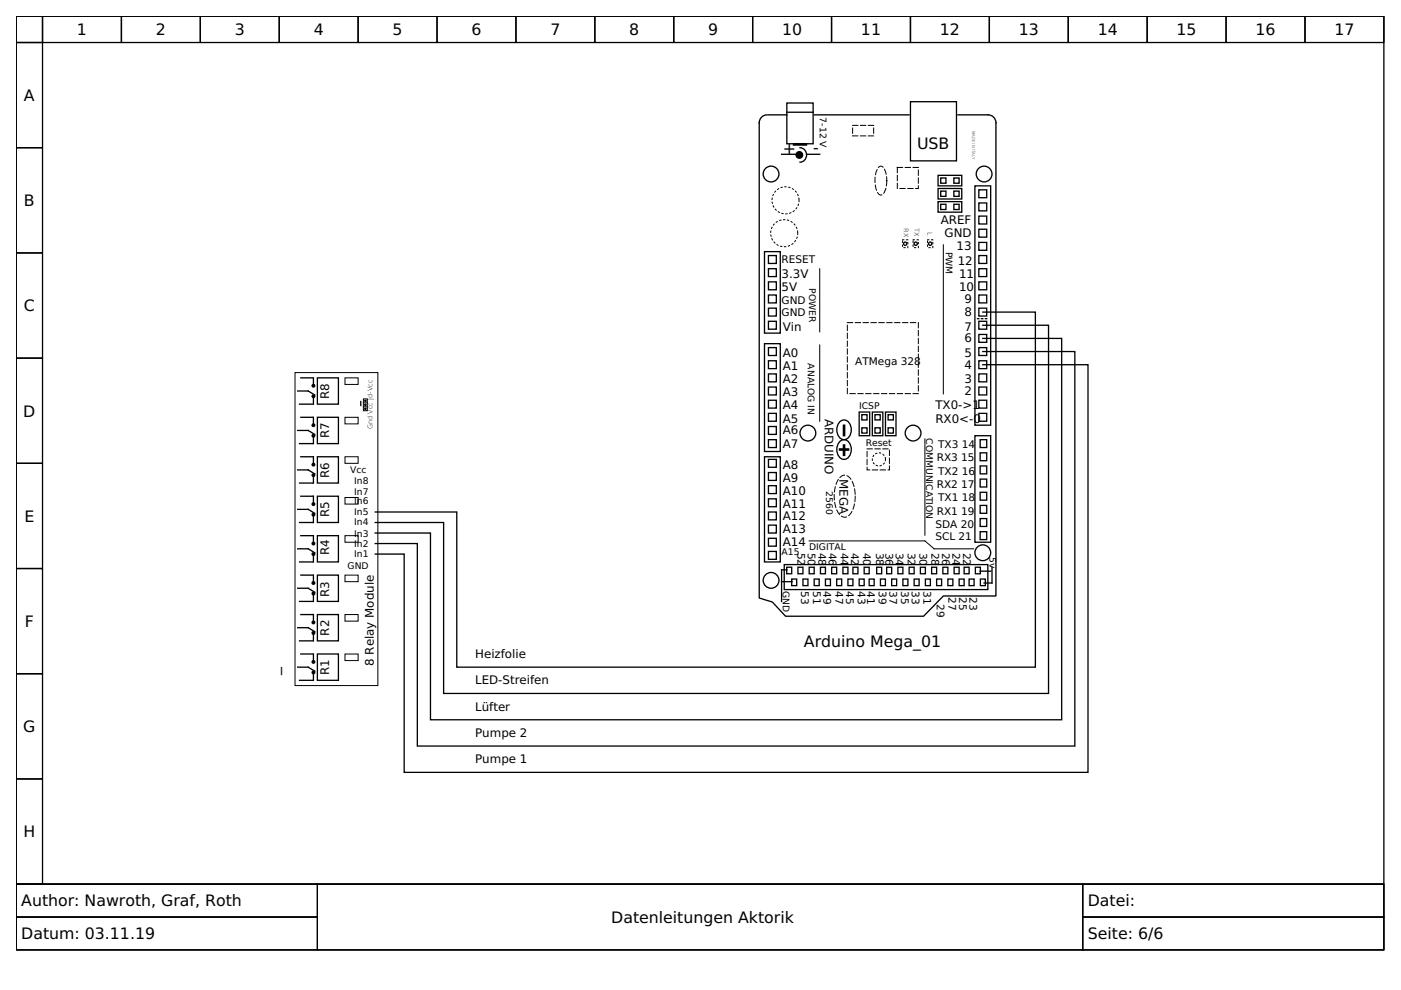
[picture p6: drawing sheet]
<svg xmlns="http://www.w3.org/2000/svg" width="297mm" height="210mm" viewBox="0 0 297 210" stroke-linecap="round" stroke-linejoin="round" font-family="sans-serif">
<g fill="none" stroke="#000" stroke-width=".28">
<path d="M3.4 3.4h290v184.1h-290zM3.4 3.4h5.6v5.6h-5.6zM3.4 9h5.6v22.3h-5.6zM9 3.4h16.7v5.6h-16.7zM25.7 3.4h16.8v5.6h-16.8zM42.5 3.4h16.7v5.6h-16.7zM59.2 3.4h16.7v5.6h-16.7zM75.9 3.4h16.8v5.6h-16.8zM92.7 3.4h16.7v5.6h-16.7zM109.4 3.4h16.7v5.6h-16.7zM126.1 3.4h16.7v5.6h-16.7zM142.8 3.4h16.8v5.6h-16.8z"/>
<path d="M159.6 3.4h16.7v5.6h-16.7zM176.3 3.4h16.7v5.6h-16.7zM193 3.4h16.8v5.6h-16.8zM209.8 3.4h16.7v5.6h-16.7zM226.5 3.4h16.7v5.6h-16.7zM243.2 3.4h16.8v5.6h-16.8zM260 3.4h16.7v5.6h-16.7zM276.7 3.4h16.7v5.6h-16.7zM3.4 31.3h5.6v22.3h-5.6zM162.6 24.4a1.67 1.67 0 0 0-1.6 1.6v100.8l2.8 .8 2.7 3.1h29.3l4.2-4.3h11.2v-100.4a1.67 1.67 0 0 0-1.7-1.6h-6.4M162.9 24.4h3.9M165.7 32.7h3.1"/>
<path d="M166.8 21.8h5.6v8.7h-5.6zM166.8 23.8h5.6M168.2 30.5h2.8v.3h-2.8zM169.6 31.3a1.54 1.54 0 0 1 1.4 1.6 1.54 1.54 0 0 1-1.4 1.5M171 32.7h2.8M172.7 24.4h20.1M193 21.6h9.8v12.5h-9.8zM198.9 40h5v2.2h-5zM198.9 37.2h5v2.2h-5zM199.4 37.7h1.2v1.1h-1.2zM202.2 37.7h1.2v1.1h-1.2zM206.7 39.4h3.3v50.8h-3.3z"/>
<path d="M3.4 53.6h5.6v22.3h-5.6zM162.1 53.3h3.3v17.3h-3.3zM162.9 57h1.7v1.6h-1.7zM162.9 54.2h1.7v1.7h-1.7zM162.9 59.8h1.7v1.6h-1.7zM198.9 42.8h5v2.2h-5zM199.4 40.5h1.2v1.1h-1.2zM199.4 43.3h1.2v1.1h-1.2zM202.2 40.5h1.2v1.1h-1.2zM202.2 43.3h1.2v1.1h-1.2zM207.5 43h1.7v1.7h-1.7zM207.5 45.8h1.7v1.7h-1.7z"/>
<path d="M207.5 40.2h1.7v1.7h-1.7zM207.5 59.8h1.7v1.6h-1.7zM207.5 51.4h1.7v1.7h-1.7zM207.5 57h1.7v1.6h-1.7zM207.5 54.2h1.7v1.7h-1.7zM207.5 48.6h1.7v1.7h-1.7zM3.4 75.9h5.6v22.3h-5.6zM162.1 72.9h3.3v22.8h-3.3zM162.9 76.5h1.7v1.7h-1.7zM162.9 79.3h1.7v1.7h-1.7zM162.9 73.7h1.7v1.7h-1.7zM162.9 65.3h1.7v1.7h-1.7z"/>
<path d="M162.9 68.1h1.7v1.7h-1.7zM162.9 62.5h1.7v1.7h-1.7zM207.5 76.5h1.7v1.7h-1.7zM207.5 79.3h1.7v1.7h-1.7zM207.5 73.7h1.7v1.7h-1.7zM207.5 70.9h1.7v1.7h-1.7zM207.5 68.1h1.7v1.7h-1.7zM207.5 65.3h1.7v1.7h-1.7zM207.5 62.5h1.7v1.7h-1.7zM208.4 66.2h11.1v75.3h-122.7v-32.9h-17.2M208.4 69h13.9v78h-128.2v-36.2h-14.5M208.4 71.7h16.7v80.9h-133.8v-39.6h-11.7"/>
<path d="M208.4 77.3h22.3v86.5h-145v-46.3h-6.1M208.4 74.5h19.5v83.7h-139.4v-43h-8.9M3.4 98.2h5.6v22.3h-5.6zM63.1 91.3h2.2l1.4 .8M63.1 82.9h2.2l1.4 .8M63.1 99.6h2.2l1.4 .9M63.5 85.7h2.8M63.5 94.1h2.8M63.8 80.1h2.5M63.8 96.8h2.5M63.8 88.5h2.5M66.5 80.1v1.4"/>
<path d="M66.5 84.3v1.4M66.5 88.5v1.4M66.5 92.7v1.4M66.5 96.8v1.4M67.3 80.1h4.4v5.6h-4.4zM67.3 88.5h4.4v5.6h-4.4zM67.3 96.8h4.4v5.6h-4.4zM76.5 85.1v.9M162.1 96.8h3.3v22.3h-3.3zM162.9 93.2h1.7v1.7h-1.7zM162.9 90.4h1.7v1.7h-1.7zM162.9 82.1h1.7v1.6h-1.7z"/>
<path d="M162.9 84.9h1.7v1.6h-1.7zM162.9 87.6h1.7v1.7h-1.7zM162.9 97.4h1.7v1.7h-1.7zM178 95.2h1.9v.2h-1.9zM178.2 93.5a1.43 1.43 0 0 1 1.5-.1 1.43 1.43 0 0 1 .7 1.4 1.86 1.86 0 0 1-1.9 2.5 2.41 2.41 0 0 1-.3-3.8zM178.2 89.3a1.43 1.43 0 0 1 1.5-.1 1.43 1.43 0 0 1 .7 1.4 1.86 1.86 0 0 1-1.9 2.5 2.41 2.41 0 0 1-.3-3.8zM178.8 94.3h.3v2.3h-.3zM178.8 90.2h.3v2.2h-.3zM182.2 87.4h2.2v5h-2.2zM182.7 90.7h1.1v1.1h-1.1zM182.7 87.9h1.1v1.1h-1.1zM184.9 87.4h2.3v5h-2.3z"/>
<path d="M185.5 90.7h1.1v1.1h-1.1zM185.5 87.9h1.1v1.1h-1.1zM187.7 87.4h2.3v5h-2.3zM188.3 87.9h1.1v1.1h-1.1zM188.3 90.7h1.1v1.1h-1.1zM206.7 92.4h3.3v22.6h-3.3zM207.5 84.9h1.7v1.6h-1.7zM207.5 87.6h1.7v1.7h-1.7zM207.5 82.1h1.7v1.6h-1.7zM207.8 98.8h1.4v1.7h-1.4zM207.8 93.2h1.4v1.7h-1.4zM207.8 96h1.4v1.7h-1.4z"/>
<path d="M63.1 108h2.2l1.4 .8M63.1 116.4h2.2l1.4 .8M63.5 119.1h2.8M63.5 110.8h2.8M63.5 102.4h2.8M63.8 105.2h2.5M63.8 113.6h2.5M66.5 101v1.4M66.5 105.2v1.4M66.5 109.4v1.4M66.5 113.6v1.4M66.5 117.8v1.3"/>
<path d="M67.3 113.6h4.4v5.5h-4.4zM67.3 105.2h4.4v5.6h-4.4zM162.9 100.2h1.7v1.7h-1.7zM162.9 114.1h1.7v1.7h-1.7zM162.9 111.3h1.7v1.7h-1.7zM162.9 105.8h1.7v1.6h-1.7zM162.9 103h1.7v1.6h-1.7zM162.9 108.6h1.7v1.6h-1.7zM162.9 116.9h1.7v1.7h-1.7zM166.3 119.7h43.1v5.3h-43.1zM207.8 112.7h1.4v1.7h-1.4zM207.8 109.9h1.4v1.7h-1.4z"/>
<path d="M207.8 104.4h1.4v1.6h-1.4zM207.8 101.6h1.4v1.7h-1.4zM207.8 107.2h1.4v1.6h-1.4zM3.4 120.5h5.6v22.3h-5.6zM63.1 124.7h2.2l1.4 .9M63.1 133.1h2.2l1.4 .8M63.5 127.5h2.8M63.5 135.9h2.8M63.8 130.3h2.5M63.8 121.9h2.5M63.8 138.7h2.5M66.5 121.9v1.4"/>
<path d="M66.5 126.1v1.4M66.5 130.3v1.4M66.5 134.5v1.4M66.5 138.7v1.4M67.3 130.3h4.4v5.6h-4.4zM67.3 121.9h4.4v5.6h-4.4zM67.3 138.7h4.4v5.5h-4.4zM165.7 123.3h2.2M166.8 120.3h1.1v1.4h-1.1zM166.8 120.8h-1.1v6.7M167.9 122.8h1v1.4h-1zM169.2 120.3h1v1.4h-1z"/>
<path d="M170.2 122.8h1.1v1.4h-1.1zM171.6 120.3h1v1.4h-1zM172.6 122.8h1.1v1.4h-1.1zM173.9 120.3h1.1v1.4h-1.1zM175 122.8h1.1v1.4h-1.1zM176.3 120.3h1.1v1.4h-1.1zM177.4 122.8h1.1v1.4h-1.1zM178.7 120.3h1.1v1.4h-1.1zM179.8 122.8h1v1.4h-1zM180.8 120.3h1.1v1.4h-1.1zM182.2 122.8h1v1.4h-1zM183.2 120.3h1.1v1.4h-1.1z"/>
<path d="M184.3 122.8h1v1.4h-1zM185.9 120.3h1v1.4h-1zM186.7 122.8h1v1.4h-1zM188 120.3h1v1.4h-1zM189 122.8h1.1v1.4h-1.1zM190.4 120.3h1v1.4h-1zM191.4 122.8h1.1v1.4h-1.1zM192.8 120.3h1v1.4h-1zM193.8 122.8h1.1v1.4h-1.1zM195.1 120.3h1.1v1.4h-1.1zM196.2 122.8h1.1v1.4h-1.1zM197.5 120.3h1.1v1.4h-1.1z"/>
<path d="M198.6 122.8h1v1.4h-1zM199.9 120.3h1.1v1.4h-1.1zM201 122.8h1v1.4h-1zM202.3 120.3h1.1v1.4h-1.1zM203.4 122.8h1v1.4h-1zM204.4 120.3h1.1v1.4h-1.1zM205.5 122.8h1v1.4h-1zM206.8 120.3h1.1v1.4h-1.1zM207.8 121.1h2.2M207.9 122.8h1v1.4h-1zM210.3 120.3v3.3h-1.7M3.4 142.8h5.6v22.4h-5.6z"/>
<path d="M63.1 141.5h2.2l1.4 .8M63.5 144.2h2.8M66.5 142.8v1.4M3.4 165.2h5.6v22.3h-5.6zM3.4 187.5h290v13.9h-290z"/>
<circle cx="163.5" cy="36.9" r="1.67"/>
<circle cx="208.6" cy="36.9" r="1.67"/>
<circle cx="191.9" cy="51.7" r=".35"/>
<circle cx="194.1" cy="51.7" r=".35"/>
<circle cx="197.2" cy="51.7" r=".35"/>
<circle cx="77.5" cy="85.8" r=".14"/>
<circle cx="77.5" cy="85" r=".14"/>
<circle cx="77.5" cy="86.7" r=".14"/>
<circle cx="171.3" cy="91.8" r="1.67"/>
<circle cx="193.6" cy="91.8" r="1.67"/>
<circle cx="208.4" cy="117.2" r="1.67"/>
<circle cx="163.5" cy="123.1" r="1.67"/>
</g>
<g fill="none" stroke="#000" stroke-width=".21">
<path d="M173.8 57v13.4M200 51.9v31.6M62.5 79h17.6v66.4h-17.6zM173.8 73.1v16.2M73.1 96.8h2.8v1.4h-2.8zM73.1 88.5h2.8v1.4h-2.8zM73.1 80.1h2.8v1.4h-2.8zM77 84.6h.9v2.5h-.9zM77 86.2h.9M77 85.4h.9M196.1 93v20.5M73.1 105.5h2.8v1.4h-2.8z"/>
<path d="M73.1 113.6h2.8v1.4h-2.8zM171.6 114.7h24.5l2 1.7h8.3M73.1 130.3h2.8v1.4h-2.8zM73.1 121.9h2.8v1.4h-2.8zM73.1 138.7h2.8v1.4h-2.8zM3.4 187.5h63.9v6.9h-63.9zM3.4 194.4h63.9v7h-63.9zM67.3 187.5h162.3v13.9h-162.3zM229.6 187.5h63.8v6.9h-63.8zM229.6 194.4h63.8v7h-63.8z"/>
</g>
<g fill="#000" stroke="#000" stroke-width=".28">
<circle cx="169.5" cy="32.9" r=".7"/>
<circle cx="66.5" cy="81.8" r=".28"/>
<circle cx="66.5" cy="98.5" r=".28"/>
<circle cx="66.5" cy="90.2" r=".28"/>
<circle cx="66.5" cy="92.4" r=".28"/>
<circle cx="66.5" cy="84" r=".28"/>
<circle cx="66.5" cy="106.9" r=".28"/>
<circle cx="66.5" cy="109.1" r=".28"/>
<circle cx="66.5" cy="115.2" r=".28"/>
<circle cx="66.5" cy="100.7" r=".28"/>
<circle cx="66.5" cy="117.5" r=".28"/>
<circle cx="66.5" cy="123.6" r=".28"/>
<circle cx="66.5" cy="132" r=".28"/>
<circle cx="66.5" cy="134.2" r=".28"/>
<circle cx="66.5" cy="125.8" r=".28"/>
<circle cx="66.5" cy="140.3" r=".28"/>
<circle cx="66.5" cy="142.6" r=".28"/>
</g>
<path d="M180.8 26.6h4.4v2.2h-4.4zM186.4 35.3l.4-.1a1.66 1.66 0 0 1 1 1.5 5.3 5.3 0 0 1-.7 4.5l-.3 .2a1.66 1.66 0 0 1-1.1-1.6 5.3 5.3 0 0 1 .7-4.5zM190.2 35.5h4.5v4.5h-4.5zM179.7 68.4h15v15.1h-15zM183.8 95.2h4.8v4.4h-4.8zM178.2 101.1a1.54 1.54 0 0 1 2.5 1 7.1 7.1 0 0 1-.7 7.2 1.54 1.54 0 0 1-2.5-.9 7.1 7.1 0 0 1 .7-7.3z" fill="none" stroke="#000" stroke-width=".21" stroke-dasharray="1.1 .6"/>
<g fill="none" stroke="#000" stroke-width=".21" stroke-dasharray=".3 .6">
<path d="M191.4 50.8h1.1v1.7h-1.1zM193.6 50.8h1.1v1.7h-1.1zM196.7 50.8h1.1v1.7h-1.1z"/>
<circle cx="166.3" cy="49.4" r="2.87"/>
<circle cx="166.5" cy="42.5" r="2.87"/>
<circle cx="186.3" cy="97.4" r="1.39"/>
</g>
<path d="M207.3 67.6h2.2" fill="none" stroke="#000" stroke-width=".28" stroke-dasharray=".3 .6"/>
<g font-size="3.3">
<text x="16.3" y="7.5">1</text>
<text x="33" y="7.5">2</text>
<text x="49.8" y="7.5">3</text>
<text x="66.5" y="7.5">4</text>
<text x="83.2" y="7.5">5</text>
<text x="100" y="7.5">6</text>
<text x="116.7" y="7.5">7</text>
<text x="133.4" y="7.5">8</text>
<text x="150.1" y="7.5">9</text>
<text x="165.8" y="7.5">10</text>
<text x="182.5" y="7.5">11</text>
<text x="199.3" y="7.5">12</text>
<text x="216" y="7.5">13</text>
<text x="232.7" y="7.5">14</text>
<text x="249.5" y="7.5">15</text>
<text x="266.2" y="7.5">16</text>
<text x="282.9" y="7.5">17</text>
<text x="5.1" y="21.4">A</text>
<text x="166" y="32.7">+</text>
<text x="172.4" y="32.4">-</text>
<text x="194.4" y="31.6">USB</text>
<text x="5.1" y="43.7">B</text>
<text x="5.1" y="66">C</text>
<text x="4.9" y="88.3">D</text>
<text x="5.2" y="110.6">E</text>
<text x="5.3" y="132.9">F</text>
<text x="170.5" y="137.1">Arduino Mega_01</text>
<text x="59.1" y="143.1" transform="rotate(-90 59.1 143.1)">_</text>
<text x="4.9" y="155.3">G</text>
<text x="5" y="177.6">H</text>
<text x="4.5" y="192.2">Author: Nawroth, Graf, Roth</text>
<text x="129.6" y="195.7">Datenleitungen Aktorik</text>
<text x="230.6" y="192.2">Datei:</text>
<text x="4.5" y="199.2">Datum: 03.11.19</text>
<text x="230.6" y="199.2">Seite: 6/6</text>
</g>
<g font-size="2.5">
<text x="199.4" y="47.5">AREF</text>
<text x="200.3" y="50.3">GND</text>
<text x="202.8" y="53.1">13</text>
<text x="165.7" y="58.9">3.3V</text>
<text x="203.1" y="56.1">12</text>
<text x="203.4" y="58.9">11</text>
<text x="165.7" y="61.7">5V</text>
<text x="203.4" y="61.7">10</text>
<text x="204.5" y="64.2">9</text>
<text x="166" y="70.1">Vin</text>
<text x="204.5" y="67">8</text>
<text x="204.5" y="70.1">7</text>
<text x="166" y="75.7">A0</text>
<text x="204.5" y="75.7">5</text>
<text x="204.5" y="72.6">6</text>
<text x="166" y="81.2">A2</text>
<text x="166" y="78.4">A1</text>
<text x="204.5" y="78.2">4</text>
<text x="204.5" y="81.2">3</text>
<text x="204.5" y="83.7">2</text>
<text x="69.8" y="84.6" transform="rotate(-90 69.8 84.6)">R8</text>
<text x="166" y="89.6">A5</text>
<text x="166" y="86.8">A4</text>
<text x="166" y="84">A3</text>
<text x="174.9" y="88.8" transform="rotate(90 174.9 88.8)">ARDUINO</text>
<text x="198.3" y="86.8">TX0-&gt;1</text>
<text x="198.3" y="89.6">RX0&lt;-0</text>
<text x="69.8" y="92.9" transform="rotate(-90 69.8 92.9)">R7</text>
<text x="166" y="92.1">A6</text>
<text x="166" y="94.9">A7</text>
<text x="69.8" y="101.3" transform="rotate(-90 69.8 101.3)">R6</text>
<text x="166" y="99.4">A8</text>
<text x="178" y="101.6" transform="rotate(90 178 101.6)">MEGA</text>
<text x="166" y="107.7">A11</text>
<text x="166" y="104.9">A10</text>
<text x="166" y="102.1">A9</text>
<text x="69.8" y="109.7" transform="rotate(-90 69.8 109.7)">R5</text>
<text x="166" y="110.2">A12</text>
<text x="166" y="113">A13</text>
<text x="69.8" y="117.8" transform="rotate(-90 69.8 117.8)">R4</text>
<text x="166" y="115.8">A14</text>
<text x="69.8" y="126.7" transform="rotate(-90 69.8 126.7)">R3</text>
<text x="69.8" y="134.8" transform="rotate(-90 69.8 134.8)">R2</text>
<text x="69.8" y="143.1" transform="rotate(-90 69.8 143.1)">R1</text>
<text x="79.3" y="141.2" transform="rotate(-90 79.3 141.2)">8 Relay Module</text>
<text x="100.7" y="139.5">Heizfolie</text>
<text x="100.7" y="145.1">LED-Streifen</text>
<text x="100.7" y="150.7">Lüfter</text>
<text x="100.7" y="161.8">Pumpe 1</text>
<text x="100.7" y="156.2">Pumpe 2</text>
</g>
<g font-size="2.2">
<text x="165.7" y="55.9">RESET</text>
<text x="165.7" y="64.5">GND</text>
<text x="165.7" y="67">GND</text>
<text x="181.3" y="77.3">ATMega 328</text>
<text x="198.9" y="94.9">TX3</text>
<text x="203.9" y="94.9">14</text>
<text x="198.6" y="97.7">RX3</text>
<text x="198.9" y="100.7">TX2</text>
<text x="203.8" y="97.7">15</text>
<text x="203.9" y="100.7">16</text>
<text x="198.6" y="103.5">RX2</text>
<text x="198.9" y="106.3">TX1</text>
<text x="203.8" y="103.5">17</text>
<text x="203.9" y="106.3">18</text>
<text x="198.3" y="111.9">SDA 20</text>
<text x="198.6" y="109.1">RX1</text>
<text x="203.8" y="109.1">19</text>
<text x="169.1" y="117.2" transform="rotate(90 169.1 117.2)">52</text>
<text x="171.3" y="117.2" transform="rotate(90 171.3 117.2)">50</text>
<text x="173.5" y="117.2" transform="rotate(90 173.5 117.2)">48</text>
<text x="175.7" y="117.2" transform="rotate(90 175.7 117.2)">46</text>
<text x="178.3" y="117.2" transform="rotate(90 178.3 117.2)">44</text>
<text x="180.5" y="117.2" transform="rotate(90 180.5 117.2)">42</text>
<text x="183" y="117.2" transform="rotate(90 183 117.2)">40</text>
<text x="185.8" y="117.2" transform="rotate(90 185.8 117.2)">38</text>
<text x="187.7" y="117.2" transform="rotate(90 187.7 117.2)">36</text>
<text x="190" y="117.2" transform="rotate(90 190 117.2)">34</text>
<text x="192.5" y="117.2" transform="rotate(90 192.5 117.2)">32</text>
<text x="195" y="117.2" transform="rotate(90 195 117.2)">30</text>
<text x="197.5" y="117.2" transform="rotate(90 197.5 117.2)">28</text>
<text x="198.3" y="114.4">SCL 21</text>
<text x="199.7" y="117.2" transform="rotate(90 199.7 117.2)">26</text>
<text x="202" y="117.2" transform="rotate(90 202 117.2)">24</text>
<text x="204.2" y="117.2" transform="rotate(90 204.2 117.2)">22</text>
<text x="169.9" y="125.3" transform="rotate(90 169.9 125.3)">53</text>
<text x="172.4" y="125.3" transform="rotate(90 172.4 125.3)">51</text>
<text x="174.6" y="125.3" transform="rotate(90 174.6 125.3)">49</text>
<text x="177.1" y="125.3" transform="rotate(90 177.1 125.3)">47</text>
<text x="179.4" y="125.3" transform="rotate(90 179.4 125.3)">45</text>
<text x="181.9" y="125.3" transform="rotate(90 181.9 125.3)">43</text>
<text x="183.8" y="125.3" transform="rotate(90 183.8 125.3)">41</text>
<text x="186.3" y="125.3" transform="rotate(90 186.3 125.3)">39</text>
<text x="188.6" y="125.3" transform="rotate(90 188.6 125.3)">37</text>
<text x="191.1" y="125.3" transform="rotate(90 191.1 125.3)">35</text>
<text x="193.3" y="125.3" transform="rotate(90 193.3 125.3)">33</text>
<text x="195.8" y="125.3" transform="rotate(90 195.8 125.3)">31</text>
<text x="198.6" y="128.1" transform="rotate(90 198.6 128.1)">29</text>
<text x="201.1" y="126.7" transform="rotate(90 201.1 126.7)">27</text>
<text x="203.4" y="126.7" transform="rotate(90 203.4 126.7)">25</text>
<text x="205.6" y="126.7" transform="rotate(90 205.6 126.7)">23</text>
</g>
<g font-size="2">
<text x="173.8" y="24.9" transform="rotate(90 173.8 24.9)">7-12 V</text>
<text x="200.6" y="53.3" transform="rotate(90 200.6 53.3)">PWM</text>
<text x="171.6" y="61.2" transform="rotate(90 171.6 61.2)">POWER</text>
<text x="171.3" y="77" transform="rotate(90 171.3 77)">ANALOG IN</text>
<text x="182.2" y="86.8">ICSP</text>
<text x="183.6" y="94.6">Reset</text>
<text x="196.4" y="92.9" transform="rotate(90 196.4 92.9)">COMMUNICATION</text>
<text x="74.3" y="100.2">Vcc</text>
<text x="75.1" y="102.7">In8</text>
<text x="75.1" y="104.9">In7</text>
<text x="75.1" y="106.9">In6</text>
<text x="175.2" y="104.1" transform="rotate(90 175.2 104.1)">2560</text>
<text x="75.1" y="113.9">In3</text>
<text x="75.1" y="111.3">In4</text>
<text x="75.1" y="109.1">In5</text>
<text x="75.1" y="118">In1</text>
<text x="75.1" y="116.1">In2</text>
<text x="165.7" y="117.8">A15</text>
<text x="171.6" y="116.6">DIGITAL</text>
<text x="209.8" y="118" transform="rotate(90 209.8 118)">5v</text>
<text x="73.7" y="120.5">GND</text>
<text x="166" y="125.3" transform="rotate(90 166 125.3)">GND</text>
</g>
<g font-size="1.4">
<text x="191.6" y="48.3" transform="rotate(90 191.6 48.3)">RX</text>
<text x="193.9" y="48.3" transform="rotate(90 193.9 48.3)">TX</text>
<text x="196.7" y="49.2" transform="rotate(90 196.7 49.2)">L</text>
<text x="79" y="91" transform="rotate(-90 79 91)">Gnd Vcc Jd-Vcc</text>
</g>
<text font-size=".8" x="206.1" y="27.7" transform="rotate(90 206.1 27.7)">MADE IN ITALY</text>
</svg>
